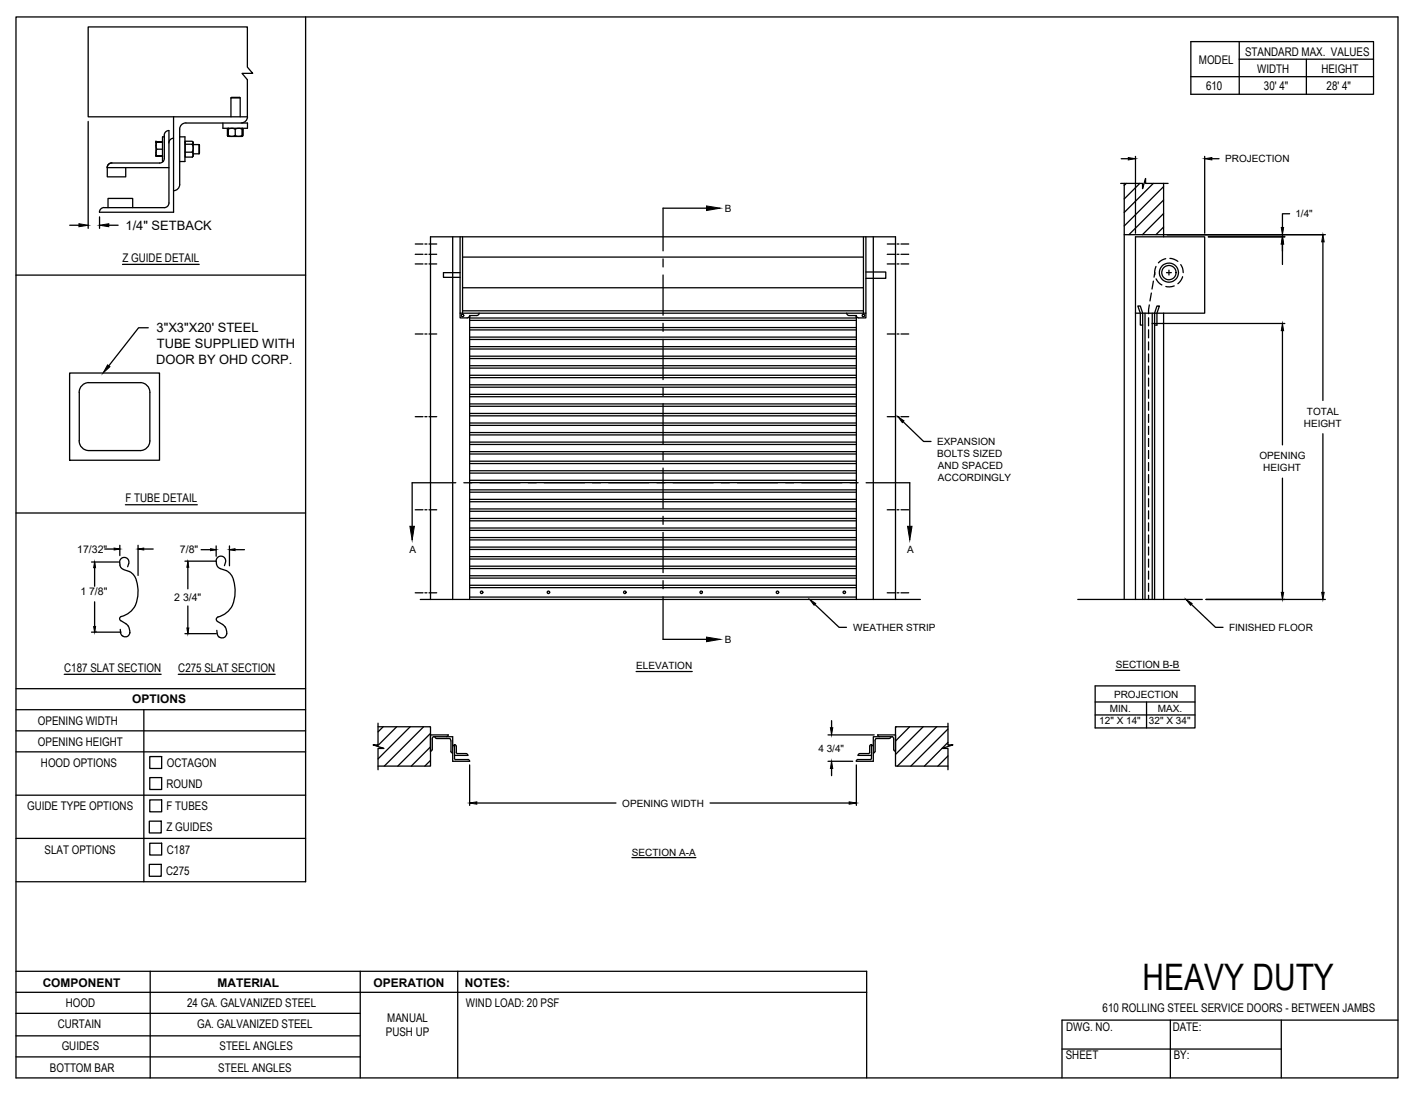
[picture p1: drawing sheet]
<svg xmlns="http://www.w3.org/2000/svg" width="279mm" height="216mm" viewBox="0 0 279 216" stroke-linecap="round" stroke-linejoin="round" font-family="sans-serif">
<!-- layer: ANNOTATIONS -->
<g fill="none" stroke="#000" stroke-width=".25">
<path d="M17.4 24v21.1M221.2 31.3h1.4M224 30.9v15.1M237.7 30.9v15.1M239.1 31.3h1.4M13.8 44.5h1.8M19.6 42.8v2.3M21.5 44.5h1.8M229.7 46.3h31.8M238.4 46.7h15.1M253 48.2v4M254.5 42.2h-1.5v2.7"/>
<path d="M261 47.7v31.3M29.3 64.7h-2l-5.8 7.5M227.3 63.8h26.2M253 65.3v22.5M178.2 83.2l4 3.9h1.5M253 94.4v22.5M261 85.6v31.3M18.1 110.9h5.3M18.7 110.9v4.8M18.7 118.8v6M20.7 108.4h2.9M23.6 107.6v2"/>
<path d="M27.2 107.6v6M27.2 108.4h3M36.5 110.7h6.2M37.1 110.7v5.5M37.1 119.6v5.5M39.7 108.5h3M42.7 107.7v2.1M45.3 107.7v4M45.3 108.5h2.9M160.8 119.3l4.8 4.5h1.4M235.1 119.3l4.7 4.5h1.5M238 118.3h23.5"/>
<path d="M18.1 124.8h5.8M36.5 125.1h6.2M125.5 132.5h11.1M216.1 135.4h19.7v8.3h-19.7zM216.1 138.5h19.7M220.2 132.3h12.6M226.2 138.5v5.2M92.7 151v7.9M94.1 158.5h27.4M140.1 158.5h27.5M163.4 145h9.1M163.4 150.2h4.9"/>
<path d="M164.1 142.2v1.4M164.1 151.7v1.4M169 151v7.9M216.1 141.1h19.7M124.7 169.2h12.6"/>
</g>
<!-- layer: PUSH UP -->
<g fill="none" stroke="#000" stroke-width=".25">
<path d="M221.8 36.2v82.1M222.2 36.2l-.4 .4M224.9 36.2l-3.1 3.1M227.6 36.2l-5.8 5.7M229.6 36.2v10.5M229.6 36.8l-7.8 7.8M229.6 39.5l-6.8 6.8M81.9 48.2h1.6M81.9 50.2h1.6M81.9 52.1h1.6M83.8 48.2h.4M83.8 50.2h.4"/>
<path d="M83.8 52.1h.4M84.6 48.2h1.6M84.6 50.2h1.6M84.6 52.1h1.6M89.3 46.7v71.6M90.8 46.7v16h1.4l.4-.2 .1-.2v56M90.8 53.8h-3.3v.9h3.3M91.3 46.7v15.1M91.3 50.7h79.1M91.3 56.8h79.1M170.4 46.7v15.1M170.9 46.7v16h-1.5h-.2l-.2-.4v56"/>
<path d="M170.9 53.7h3.9v1.2h-3.9M172.3 46.7v71.6M175.1 48.2h1.5M175.1 50.2h1.5M175.1 52.1h1.5M177 48.2h.4M177 50.2h.4M177 52.1h.4M177.8 48.2h1.5M177.8 50.2h1.5M177.8 52.1h1.5M221.8 46.3h7.8"/>
<path d="M227.2 57.8l-.3 1.6M227.6 55.5l-.3 1.5M227.9 53.8l-.2 .9M228.1 52.6l-.3 1 .1 .6M228.1 55l.5 .8 .7 .4M229.6 42.1l-4.2 4.2M229.6 44.8l-1.5 1.5M230 51.1l-.6 .2-.8 .6M230.2 53.8h.9M230.7 53.3v1M230.8 51l.9 .2 .7 .4M231.7 56.4l-.9 .2-.8-.1"/>
<path d="M233 52.2l.3 .7 .2 .9M233.3 54.6l-.4 1-.5 .4M81.9 65.9h1.6M83.8 65.9h.4M84.6 65.9h1.6M90.8 61.8h80.1M91.3 61.3h79.1M92.7 79.7h76.3M92.7 78.3h76.3M92.7 77.8h76.3M92.7 76.4h76.3M92.7 75.9h76.3"/>
<path d="M92.7 74.5h76.3M92.7 74.1h76.3M92.7 72.6h76.3M92.7 72.2h76.3M92.7 70.8h76.3M92.7 70.3h76.3M92.7 68.9h76.3M92.7 68.4h76.3M92.7 67h76.3M92.7 66.5h76.3M92.7 65.1h76.3M92.7 64.6h76.3"/>
<path d="M92.7 63.2h76.3M94.6 61.8l-.1 .2-.4 .3h-1.4v.5l76.3-.1v-.4h-1.4M167.1 61.8l.2 .4 .2 .1M175.1 65.9h1.5M177 65.9h.4M177.8 65.9h1.5M224 61.8h13.7v-15.1h-13.7v71.6M225.5 64.2h-.5v-2.4l-.5-1.4h.5l.5 1.4v56.5M225.9 61.8v56.5M226.6 62.7v1.6M226.6 65.1v1.6M226.6 67.5v1.6"/>
<path d="M226.6 69.9v1.5M226.6 72.2v1.6M226.6 74.6v1.6M226.6 77v1.6M226.6 79.4v1.6M226.8 60.2l-.2 1.7M227.4 61.8v56.5M227.8 64.2h.5v-2.4l.5-1.4h-.5l-.5 1.4v56.5M229.6 61.8v56.5M81.9 82.2h1.6M83.8 82.2h.4M84.6 82.2h1.6"/>
<path d="M92.7 99h76.3M92.7 98.6h76.3M92.7 97.1h76.3M92.7 96.7h76.3M92.7 95.3h76.3M92.7 94.8h76.3M92.7 93.4h76.3M92.7 92.9h76.3M92.7 91.5h76.3M92.7 91h76.3M92.7 89.6h76.3M92.7 89.1h76.3"/>
<path d="M92.7 87.7h76.3M92.7 87.2h76.3M92.7 85.8h76.3M92.7 85.4h76.3M92.7 83.9h76.3M92.7 83.5h76.3M92.7 82.1h76.3M92.7 81.6h76.3M92.7 80.2h76.3M175.1 82.2h1.5M177 82.2h.4M177.8 82.2h1.5"/>
<path d="M226.6 81.8v1.6M226.6 84.1v1.6M226.6 86.5v1.6M226.6 88.9v1.6M226.6 91.3v1.6M226.6 93.7v1.6M226.6 96.1v1.5M226.6 98.4v1.6M81.9 117h1.6M81.9 100.6h1.6M82.9 118.3h98.7M83.8 117h.4"/>
<path d="M83.8 100.6h.4M84.6 117h1.6M84.6 100.6h1.6M84.9 118.3v-71.6h91.8v71.6M92.7 117.8h76.3M92.7 116h76.3M92.7 115.5h76.3M92.7 114.1h76.3M92.7 113.6h76.3M92.7 112.2h76.3M92.7 111.7h76.3M92.7 110.3h76.3"/>
<path d="M92.7 109.9h76.3M92.7 108.4h76.3M92.7 108h76.3M92.7 106.6h76.3M92.7 106.1h76.3M92.7 104.7h76.3M92.7 104.2h76.3M92.7 102.8h76.3M92.7 102.3h76.3M92.7 100.9h76.3M92.7 100.4h76.3M175.1 117h1.5"/>
<path d="M175.1 100.6h1.5M177 117h.4M177 100.6h.4M177.8 117h1.5M177.8 100.6h1.5M212.7 118.3h24.5M226.6 100.8v1.6M226.6 103.2v1.6M226.6 105.6v1.6M226.6 108v1.5M226.6 110.3v1.6M226.6 112.7v1.6"/>
<path d="M226.6 115.1v1.6M226.6 117.5v.8M74.6 143.4h10.3v7.8h-10.3M74.6 142.7v4.3h-1l2.2 .7h-1.2v4.2M75.6 143.4l-1 1M78.3 143.4l-3.9 3.9M80.9 143.4l-6.3 6.4M83.6 143.4l-7.8 7.8M84.9 148.3l.4-.4v-2.2l.2-.3h3.8v4.8h3.4M84.9 144.7l-6.4 6.5M84.9 147.4l-3.7 3.8M84.9 150.1l-1.1 1.1"/>
<path d="M85.8 145.4l.4 .3M86.2 145.8h2.5M88.1 145.4l.3-.4h-3.5v3.3M88.7 145.7l.3 .5M89 148.3l.3 .3M89 146.2v2.1M89.3 147l.4 .4M89.7 149.1h2.6M92.3 149.1l-.3-.4-1.9-.1-.1-1.3-.3-.4v2.9l2.6 .1M92.3 149.9l.4 .3M169.3 149.9l-.3 .3M169.7 148.7l-.4 .4h2.7"/>
<path d="M169.7 148.7l1.8-.1 .1-1.3 .4-.4-.1 2.9-2.6 .1M172.3 147l-.3 .4M172.7 148.3l-.4 .3M172.7 146.2v2.1M172.9 145.7l-.2 .5M172.9 145.8h2.6M173.5 145.4l-.3-.4h3.5v3.3M175.8 145.4l-.3 .3M176.7 148.3l-.4-.4v-2l-.2-.5h-3.8v4.8h-3.3M176.8 143.4l-.1 .2M179.5 143.4l-2.8 2.8M182.2 143.4l-5.5 5.5"/>
<path d="M184.8 143.4l-7.7 7.8M187 143.4h-10.3v7.8h10.3M187 142.7v4.3h1l-2.1 .7h1.1v4.2M187 143.9l-7.3 7.3M187 146.5l-4.6 4.7M187 149.2l-1.9 2"/>
<circle cx="230.6" cy="53.8" r="1.41"/>
<circle cx="230.7" cy="53.8" r="1.89"/>
<circle cx="91.3" cy="62.3" r=".24"/>
<circle cx="170.4" cy="62.3" r=".24"/>
<circle cx="95" cy="116.9" r=".24"/>
<circle cx="108.2" cy="116.9" r=".24"/>
<circle cx="123.3" cy="116.9" r=".24"/>
<circle cx="138.4" cy="116.9" r=".24"/>
<circle cx="153.4" cy="116.9" r=".24"/>
<circle cx="166.6" cy="116.9" r=".24"/>
</g>
<!-- layer: ANNOTATIONS -->
<g fill="#000" stroke="#000" stroke-width=".2">
<path d="M222.6 31.1l1.4 .2-1.4 .3zM237.7 31.3l1.4-.2v.5zM15.6 44.2l1.8 .3-1.8 .2zM19.6 44.5l1.9-.3v.5zM253 46.7l.3 1.5h-.5zM252.8 44.9h.5l-.3 1.4zM261 46.3l.3 1.4h-.5zM21.2 72l.5 .4-1.4 1.2zM253 63.8l.3 1.5h-.5zM177.2 82.2l1.2 .9-.4 .3zM18.7 110.9l.2 1.1h-.4zM22.5 108.2l1.1 .2-1.1 .1z"/>
<path d="M27.2 108.4l1.2-.2v.3zM37.1 110.8l.2 1.2h-.4zM41.6 108.3l1.1 .2-1.1 .2zM45.3 108.5l1.1-.2v.4zM159.8 118.3l1.2 .8-.4 .3zM234 118.3l1.2 .8-.3 .3zM252.8 116.9h.5l-.3 1.4zM260.8 116.9h.5l-.3 1.4zM18.5 123.7h.4l-.2 1.1zM36.9 123.9h.4l-.2 1.2zM92.7 158.5l1.4-.3v.5zM163.9 143.6h.4l-.2 1.4z"/>
<path d="M164.1 150.2l.2 1.5h-.4zM167.6 158.2l1.4 .3-1.4 .2z"/>
</g>
<!-- layer: CRANK RH -->
<path d="M221.1 36.2h4.3v1l.6-2v1h4.5" fill="none" stroke="#000" stroke-width=".25"/>
<!-- layer: SECTION CUTS -->
<g fill="none" stroke="#000" stroke-width=".25">
<path d="M130.8 51.1v1.6M130.8 54.3v7.9M139.4 41.1h-8.6v8.4M130.8 63.8v1.6M130.8 67v7.9M130.8 76.5v1.6M130.8 79.7v7.9M89.9 95.3h-8.6v8.6M91.5 95.3h1.6M94.7 95.3h7.9M104.2 95.3h1.6M107.4 95.3h7.9"/>
<path d="M116.9 95.3h1.6M120.1 95.3h7.9M129.6 95.3h1.6M130.8 89.2v1.6M130.8 92.4v7.9M132.8 95.3h7.9M142.3 95.3h1.6M145.5 95.3h7.9M155 95.3h1.6M158.2 95.3h7.9M167.7 95.3h1.6M170.9 95.3h8.6v8.6"/>
<path d="M130.8 101.9v1.6M130.8 105.1v7.9M130.8 114.6v1.6M130.8 117.8v8.4h8.6"/>
</g>
<path d="M139.4 40.6l2.7 .5-2.7 .5zM80.9 103.9h.9l-.5 2.7zM179.1 103.9h.9l-.5 2.7zM139.4 125.7l2.7 .5-2.7 .4z" fill="#000" stroke="#000" stroke-width=".2"/>
<!-- layer: DETAILS -->
<g fill="none" stroke="#000" stroke-width=".25">
<path d="M45.6 19.3l.1-.1h1.6l.1 .1v3.8M45.6 19.3v3.8M45.6 19.3h1.8M21.2 33.1h12.1M22.1 32.2a.92 .92 0 0 0-1 .9M30.8 30.8h.1M30.8 28.1h.1M30.9 30.8h1.2zM32.1 28l-1.3 .1M32.1 28l-1.3 .1v2.7h1.3M32.1 29.4h-1.2l-.1 .7 .1 .7h1.2h-1.3M32.1 28.1h-1.2l-.1 .6 .1 .7"/>
<path d="M32.4 27h-.3v4.9h.1M33.3 25.8a.89 .89 0 0 0-.9 .9v4.6a.92 .92 0 0 1-.9 .9h-9.4a.84 .84 0 0 0-.9 .8v1.9h3.6v-1.8M33.3 25.8v14.3a.92 .92 0 0 1-.9 .9h-11.8M34.2 27.3a.92 .92 0 0 0-.9 .9M34.2 23.1v18.8h-14.6a.92 .92 0 0 1 .9-.9M35.5 25.5v10.9a1.22 1.22 0 0 1-1.3 1.2M35.5 27h1v4.9h-1M36.5 30.8h.1M36.5 28.1h.1M36.5 28.5h1.4l.2 .8-.2 .7h-1.4M36.7 24.3a1.22 1.22 0 0 0-1.2 1.2M36.7 24.3h12.1v1h-4.8v-1"/>
<path d="M37.9 28.5l.2-.3-.2-.3h-1.4v3.1h1.4l.2-.5-.2-.5M38 28l.1 .1v2.7l-.2 .2M38.1 28.5h1.2M38.1 30.4h1.2M39.3 28.5v1.9M44.9 26.7l.1 .2M44.9 25.5l.1-.2v.2M44.9 26.7l.1 .2v-.2M44.9 25.4v1.4M45 25.3l-.1 .2M45 25.5l.7-.2 .7 .2v1.2l-.7 .2-.7-.2zM45 25.5v1.4h2.8"/>
<path d="M45 25.4l-.1 .1 .1 1.3M46.4 25.5l.7-.2 .7 .2M46.4 26.7l.7 .2 .7-.2v-1.4v1.6M47.8 26.7v.2M47.8 25.3l.1 .2-.1 1.4M47.8 25.4l.1 .1-.1 1.4M48.8 23.1v-7.4l-1-1.2h2.1l-1.1-1.2v-8h-31.4v17.8l31.4-.1a1.22 1.22 0 0 1-1.2 1.3M21.3 41v-1.8h4.9v1.8M13.7 73.6h17.8v17.2h-17.8zM15.6 77.4a1.88 1.88 0 0 1 1.9-1.9h10.2a1.92 1.92 0 0 1 1.9 1.9M15.6 77.4v9.6a1.92 1.92 0 0 0 1.9 1.9h10.2a1.92 1.92 0 0 0 1.9-1.9v-9.6M23.7 111.5a1.07 1.07 0 0 0 .7 .9"/>
<path d="M24.4 112.4l1.1 .4M25.4 111.2a.92 .92 0 0 0-.8-1.2 .92 .92 0 0 0-1 1l.1 .5M25.4 111.2l-.2 .6M25.5 112.8a3.4 3.4 0 0 1 1.7 3.2 5.2 5.2 0 0 1-2.1 5.2l-1.3 .5-.2 .5 .2 .3M42.7 110.8a.94 .94 0 0 1 1-1 .94 .94 0 0 1 .8 1.2l-.2 .6M42.7 110.8v.5M42.7 111.3a1.11 1.11 0 0 0 .8 .9 3.4 3.4 0 0 1 2.9 3.7 5.4 5.4 0 0 1-2.2 5.4l-1.2 .5-.3 .2v.3l1.7 1.4M23.7 124.2a1.08 1.08 0 0 0 .3 1.2 1.08 1.08 0 0 0 1.2 .2l.4-.7M23.9 122.5l1.4 1.1 .3 .6v.7M42.8 124.4v.6M44.4 123.7a1.27 1.27 0 0 1 .3 1.3 1.27 1.27 0 0 1-1 .9l-.6-.2-.3-.7"/>
</g>
<!-- layer: ANNOTATIONS -->
<path d="M18.7 123.6h.1M18.9 124.8h.1M37.1 125.1h.1" fill="none" stroke="#000" stroke-width=".2"/>
<!-- layer: TITLE BLOCK -->
<g fill="none" stroke="#000" stroke-width=".25">
<path d="M3.2 3.3h272.6v209.4h-272.6zM60.3 3.3v170.7h-57.1M235 8.2h36v10.4h-36zM235 15.1h36M244.5 11.7h26.5M244.5 8.2v10.4M3.2 54.3h57.1M24.2 52.2h15.1M24.7 99.6h14.2M3.2 101.2h57.1M3.2 135.9h57.1M12.7 133.1h19.1"/>
<path d="M35.2 133.1h19.1M3.2 144.2h57.1M3.2 148.4h57.1M3.2 140.1h57.1M3.2 156.9h57.1M28.4 140.1v33.9M29.5 149.3h2.4v2.4h-2.4zM29.5 153.5h2.4v2.3h-2.4zM29.5 157.9h2.4v2.3h-2.4zM3.2 165.5h57.1M29.5 162.1h2.3v2.3h-2.3zM29.5 170.6h2.3v2.3h-2.3z"/>
<path d="M29.5 166.4h2.4v2.3h-2.4zM3.2 200h67.9M3.2 195.8h167.8M3.2 191.7h167.8v21M29.6 191.7v21M71.1 191.7v21M90.3 191.7v21M3.2 208.6h67.9M3.2 204.4h67.9M209.6 207h43.2M230.9 201.3v11.4M252.8 201.3v11.4"/>
<path d="M275.8 201.3h-66.2v11.4"/>
</g>
<!-- layer: 0 -->
<path d="M257.8 11.7v6.9" fill="none" stroke="#000" stroke-width=".25"/>
<text font-size="7.2" x="225.4" y="195.5">HEAVY DUTY</text>
<g font-size="2.5">
<text x="24.8" y="45.3">1/4&quot; SETBACK</text>
<text x="30.9" y="65.6">3&quot;X3&quot;X20' STEEL</text>
<text x="30.8" y="71.8">DOOR BY OHD CORP.</text>
<text x="30.9" y="68.7">TUBE SUPPLIED WITH</text>
</g>
<g font-size="2.4">
<text x="245.7" y="11.1">STANDARD MAX. VALUES</text>
<text x="236.6" y="12.7">MODEL</text>
<text x="238" y="17.8">610</text>
<text x="248.1" y="14.4">WIDTH</text>
<text x="249.4" y="17.8">30' 4&quot;</text>
<text x="260.7" y="14.4">HEIGHT</text>
<text x="261.8" y="17.8">28' 4&quot;</text>
<text x="24.2" y="51.7">Z GUIDE DETAIL</text>
<text x="24.7" y="99.1">F TUBE DETAIL</text>
<text x="12.7" y="132.6">C187 SLAT SECTION</text>
<text x="35.2" y="132.6">C275 SLAT SECTION</text>
<text x="7.5" y="143">OPENING WIDTH</text>
<text x="26.1" y="138.8">OPTIONS</text>
<text x="7.5" y="147.2">OPENING HEIGHT</text>
<text x="8.1" y="151.3">HOOD OPTIONS</text>
<text x="32.9" y="155.5">ROUND</text>
<text x="32.9" y="151.4">OCTAGON</text>
<text x="5.4" y="159.9">GUIDE TYPE OPTIONS</text>
<text x="32.9" y="159.9">F TUBES</text>
<text x="32.9" y="164.1">Z GUIDES</text>
<text x="8.8" y="168.4">SLAT OPTIONS</text>
<text x="32.8" y="172.6">C275</text>
<text x="32.9" y="168.5">C187</text>
<text x="8.4" y="194.7">COMPONENT</text>
<text x="42.9" y="194.7">MATERIAL</text>
<text x="73.7" y="194.7">OPERATION</text>
<text x="91.7" y="194.7">NOTES:</text>
<text x="11.4" y="202.8">CURTAIN</text>
<text x="13" y="198.8">HOOD</text>
<text x="36.9" y="198.6">24 GA. GALVANIZED STEEL</text>
<text x="38.9" y="202.9">GA. GALVANIZED STEEL</text>
<text x="76.4" y="201.6">MANUAL</text>
<text x="91.9" y="198.6">WIND LOAD: 20 PSF</text>
<text x="210.4" y="203.6">DWG. NO.</text>
<text x="217.6" y="199.8">610 ROLLING STEEL SERVICE DOORS - BETWEEN JAMBS</text>
<text x="231.4" y="203.4">DATE:</text>
<text x="12.2" y="207.3">GUIDES</text>
<text x="43.3" y="207.2">STEEL ANGLES</text>
<text x="76.1" y="204.5">PUSH UP</text>
<text x="210.3" y="209.1">SHEET</text>
<text x="231.6" y="209">BY:</text>
<text x="9.8" y="211.5">BOTTOM BAR</text>
<text x="43.1" y="211.6">STEEL ANGLES</text>
</g>
<g font-size="2.1">
<text x="15.2" y="109.1">17/32&quot;</text>
<text x="35.5" y="109.2">7/8&quot;</text>
<text x="15.9" y="117.5">1 7/8&quot;</text>
<text x="34.4" y="118.6">2 3/4&quot;</text>
</g>
<g font-size="2">
<text x="241.7" y="32">PROJECTION</text>
<text x="143" y="41.9">B</text>
<text x="255.6" y="42.9">1/4&quot;</text>
<text x="257.9" y="81.8">TOTAL</text>
<text x="184.9" y="87.8">EXPANSION</text>
<text x="257.3" y="84.2">HEIGHT</text>
<text x="184.9" y="90.2">BOLTS SIZED</text>
<text x="185.1" y="92.6">AND SPACED</text>
<text x="185.1" y="95">ACCORDINGLY</text>
<text x="248.5" y="90.6">OPENING</text>
<text x="249.3" y="93">HEIGHT</text>
<text x="80.8" y="109.2">A</text>
<text x="179" y="109.2">A</text>
<text x="168.4" y="124.5">WEATHER STRIP</text>
<text x="242.5" y="124.5">FINISHED FLOOR</text>
<text x="143" y="127">B</text>
<text x="220.2" y="131.9">SECTION B-B</text>
<text x="125.5" y="132.1">ELEVATION</text>
<text x="219.8" y="137.7">PROJECTION</text>
<text x="216.9" y="142.9">12&quot; X 14&quot;</text>
<text x="219" y="140.5">MIN.</text>
<text x="226.7" y="142.9">32&quot; X 34&quot;</text>
<text x="228.4" y="140.5">MAX.</text>
<text x="161.5" y="148.4">4 3/4&quot;</text>
<text x="122.8" y="159.2">OPENING WIDTH</text>
<text x="124.7" y="168.8">SECTION A-A</text>
</g>
</svg>
